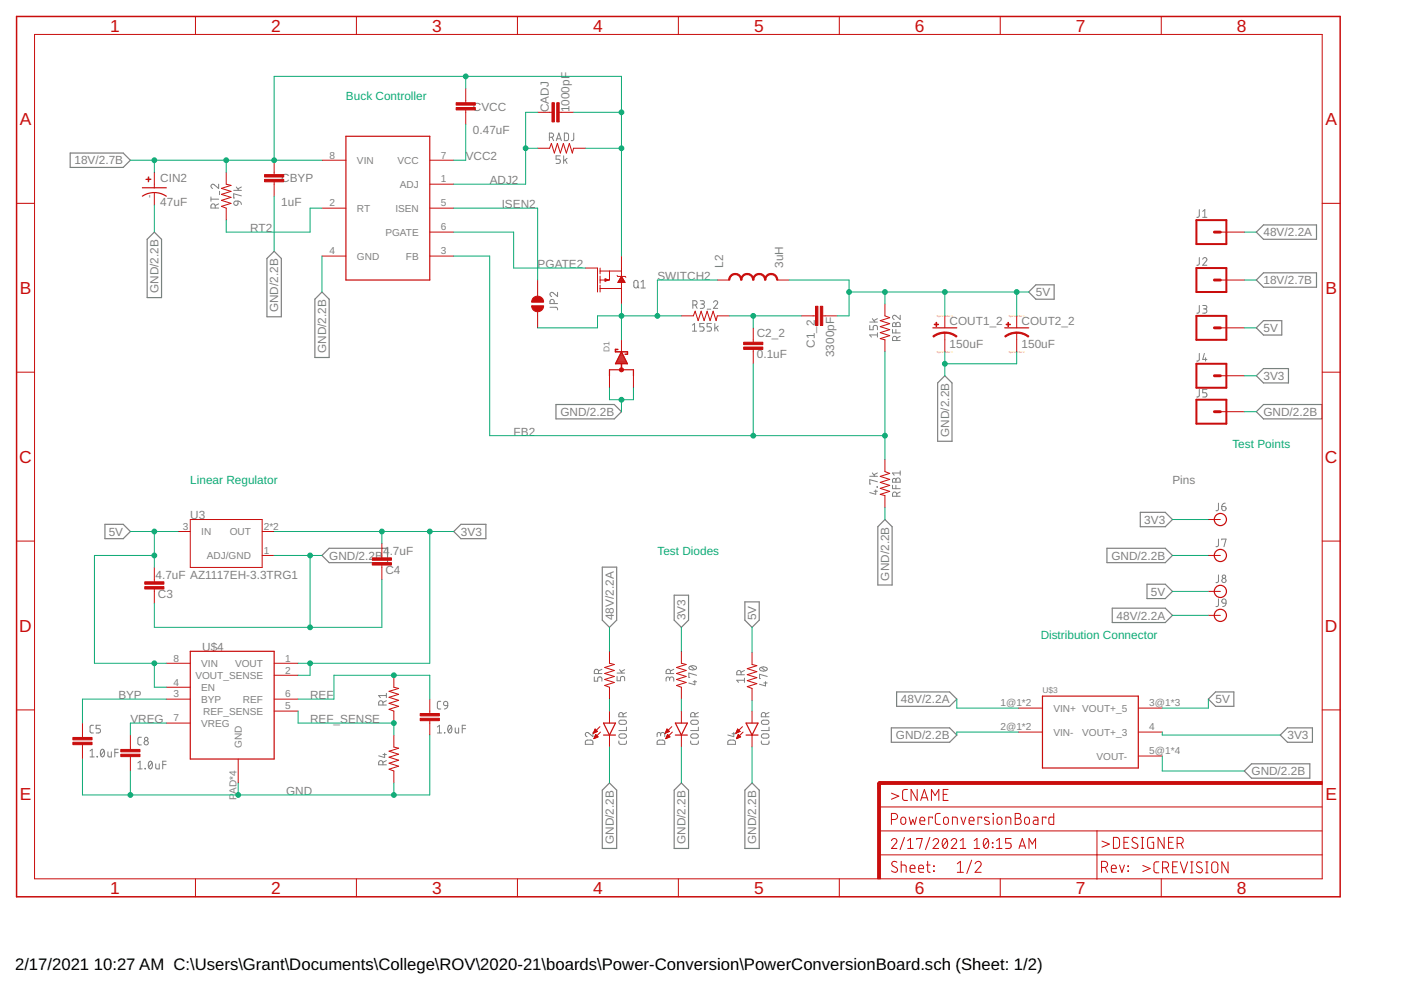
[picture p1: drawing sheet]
<svg xmlns="http://www.w3.org/2000/svg" width="297mm" height="210mm" viewBox="0 0 297 210" stroke-linecap="round" stroke-linejoin="round" font-family="sans-serif">
<g fill="none" stroke="#808080" stroke-width=".21">
<path d="M46.4 39.1v.9l-1-.8a.44 .44 0 0 0-.6 .1 .44 .44 0 0 0 .3 .7M50.1 39.6l.5 .8M51.2 39.6l-.8 .4M116.5 29.1h.4a.44 .44 0 0 0 .5-.4 .44 .44 0 0 0-.5-.5h-.4v1.6M117 29.1l.4 .7M117.9 29.8l.6-1.6 .5 1.6M118.1 29.4h.8M118.8 33h-.9v.8h.5a.45 .45 0 0 1 .4 .4 .45 .45 0 0 1-.4 .4h-.5M119.5 33v1.6M119.7 28.2h.6l.2 .3v1l-.2 .3h-.6zM119.8 33.9l.4 .7M120.2 33.6l-.7 .5"/>
<path d="M121.6 28.2v1.4l-.5 .2M44.7 41.8v.9M44.7 42.2h1.7M45.6 44.1v-.4a.46 .46 0 0 0-.4-.5 .46 .46 0 0 0-.5 .5v.4h1.7M46.4 43.2l-.8 .4M46.5 40.6v.7M49.6 40.4h1.6M49.7 42.8l.8-.2v.6a.46 .46 0 0 1-.7 .3 .46 .46 0 0 1-.1-.7zM50.5 42.6l.6 .3 .1 .4M51.2 41.5l-1.6-.4v.9h.1M134.5 59.6l.3-.2 .3 .2 .2 1a.44 .44 0 0 1-.5 .5 .44 .44 0 0 1-.4-.5zM135.9 59.8l.5-.4v1.7"/>
<path d="M254.3 44.4v1.5l-.6 .2M254.3 54.6v1.4l-.2 .2h-.4M255 55a.44 .44 0 0 1 .6-.4 .44 .44 0 0 1 .2 .7l-.8 .9h.9M255 46.1h.9M255 44.8l.4-.4v1.7M116.6 65.2h1.4l.2 .5M117.5 64.4v-.5a.44 .44 0 0 0-.4-.4 .44 .44 0 0 0-.5 .4v.5h1.6M118.2 62v.9l-.9-.8a.44 .44 0 0 0-.7 .2 .44 .44 0 0 0 .4 .6M135.1 60.7l.4 .4M135.9 61.1h.9M146.8 68.9l.5-.3v1.6M146.8 70.2h.9"/>
<path d="M146.9 64.7h.5a.46 .46 0 0 0 .4-.5 .46 .46 0 0 0-.4-.4h-.5v1.6M147.4 64.7l.4 .7M148.5 63.8h.5a.36 .36 0 0 1 .4 .3 .36 .36 0 0 1-.4 .4h-.4M148.9 64.5a.46 .46 0 0 1 .5 .4 .46 .46 0 0 1-.5 .5h-.4M149.3 68.6h-.9v.7h.5a.46 .46 0 0 1 .4 .5 .46 .46 0 0 1-.4 .4h-.5M149.9 65.6h.8M150.8 68.6h-.9v.7h.6a.46 .46 0 0 1 .3 .5 .46 .46 0 0 1-.3 .4h-.6M151.3 64.1a.44 .44 0 0 1 .6-.3 .44 .44 0 0 1 .1 .7l-.7 .9h.9M151.6 68.6v1.6M151.9 69.4l.4 .8M152.3 69.1l-.7 .6M184.4 69v.9h.7v-.5a.46 .46 0 0 1 .5-.4 .46 .46 0 0 1 .4 .4v.5"/>
<path d="M184.4 68.3h1.6M185 67.6l.5 .7M186 70.6v.9M186 71h-1.6l.4 .5M186 67.6l-.7 .4M189.2 69.9v.7h1.7M189.3 68.5l.4-.1 .2 .4a.46 .46 0 0 1 .5-.5 .46 .46 0 0 1 .5 .5v.4h-1.7zM189.9 68.8v.4M189.9 69.9v.7M190.1 72.2v-.4a.46 .46 0 0 0-.4-.5 .46 .46 0 0 0-.5 .5v.4h1.7M190.9 66.8v.9l-1-.7a.44 .44 0 0 0-.6 .1 .44 .44 0 0 0 .3 .6M190.9 71.3l-.8 .4"/>
<path d="M254.3 64.8v1.4l-.2 .2h-.4M254.3 74.9v1.4l-.6 .3M255 64.8h.5a.36 .36 0 0 1 .4 .3 .36 .36 0 0 1-.4 .4h-.3M255.4 74.9l-.4 1.3h.9M255.4 65.5a.46 .46 0 0 1 .5 .4 .46 .46 0 0 1-.5 .5h-.4M255.6 75.8v.8M190.9 99.8v1M254.3 82.5v1.4l-.6 .3M255.9 82.5h-.9v.8h.5a.46 .46 0 0 1 .4 .4 .46 .46 0 0 1-.4 .5h-.5M184.4 101h1.6M185 100.3l.5 .7M185.3 104.2h.7"/>
<path d="M185.7 103.9v.9l-1.3-.4M185.9 103.2l.1 .1zM186 102.2l-1.6-.5v.9h.2M186 100.3l-.7 .4M189.2 102.9v.7h1.7M189.3 101.5h.4l.2 .3a.46 .46 0 0 1 .5-.5 .46 .46 0 0 1 .5 .5v.4h-1.7zM189.9 101.8v.4M189.9 102.9v.7M190.1 105.2v-.4a.46 .46 0 0 0-.4-.5 .46 .46 0 0 0-.5 .5v.4h1.7M190.9 104.3l-.8 .4M190.9 100.3h-1.7l.4 .5M258.3 106.7v1.4l-.5 .2"/>
<path d="M258.3 114.3v1.4l-.5 .2M259 107.4h.6a.46 .46 0 0 1 .4 .5 .46 .46 0 0 1-.5 .4 .46 .46 0 0 1-.5-.5zM259 114.5v-.2h.9l-.4 1.6M259.8 106.7l-.4 .1-.4 .6M258.3 121.9v1.4l-.5 .2M258.3 127v1.4l-.5 .2M259.2 127.1l.3-.1 .3 .1 .1 .8-.8-.1-.1-.4zM259.9 127.9l-.2 .6-.5 .1M19.1 159.2l.4-.3v1.6M19.8 153.8h-.5l-.2 .3 .1 1.2 .6 .1M21.3 153.8h-.9v.7h.5a.46 .46 0 0 1 .4 .5 .46 .46 0 0 1-.4 .4h-.5M21.5 159l.1-.1a.8 .8 0 0 1 .6 .5 .8 .8 0 0 1-.2 .9l-.3 .2a1 1 0 0 1-.2-1.5z"/>
<path d="M22.1 159.2l-.7 .9M22.9 159.4v.9l.2 .2h.5v-1.1M24.3 159.6h.8M25.1 158.9h-.8v1.6M30 156.3h-.5l-.3 .4 .1 1.1 .7 .1M81.2 149.5v-.5a.46 .46 0 0 0-.5-.4 .46 .46 0 0 0-.4 .4v.5h1.6M81.2 160h.7M81.6 159.7v.9l-1.3-.3M81.9 148.6l-.7 .3M81.9 147.5h-1.6l.3 .4M81.9 147v.9M92.7 154.1l.5-.3v1.6"/>
<path d="M92.7 155.4h.9M93.5 148.7h-.6l-.2 .4 .1 1 .1 .2h.6M94.2 148.8l.3-.1 .3 .1 .1 .8-.8-.1-.1-.4zM94.2 155.3l.1 .1zM94.9 149.6l-.1 .4-.6 .3M95.1 153.9l.3-.1a.97 .97 0 0 1 0 1.6 1.02 1.02 0 0 1-.3-1.5zM95.7 154.1l-.7 .9M96.5 154.3v.9l.3 .2h.4v-1.1M98 154.5h.7M98.7 153.8h-.7v1.6M124.2 157h1.2l.3 .2v.6h-1.6zM125.7 155.3v.9l-.9-.8a.44 .44 0 0 0-.7 .2 .44 .44 0 0 0 .4 .6"/>
<path d="M126 143.5v.9h.7v-.5a.45 .45 0 0 1 .5-.4 .45 .45 0 0 1 .4 .4v.5M126.9 142.8v-.5a.44 .44 0 0 0-.5-.4 .44 .44 0 0 0-.4 .4v.5h1.6M127.6 141.9l-.7 .4M130.8 143.4v.9h.8v-.5a.45 .45 0 0 1 .4-.4 .45 .45 0 0 1 .4 .4v.5M130.8 142.7h1.6M131.2 157.1v.5l.4 .2h1l.2-.2v-.5M131.3 155.7l1.1-.1a.46 .46 0 0 1 .4 .5 .46 .46 0 0 1-.4 .4l-1.1-.1-.1-.3zM131.3 152.8l1.1-.1a.44 .44 0 0 1 .4 .4 .44 .44 0 0 1-.4 .5l-1.1-.1-.1-.4zM131.4 142l.5 .7M132.1 152v-.5a.44 .44 0 0 0-.4-.4 .44 .44 0 0 0-.5 .4v.5h1.6M132.4 142l-.7 .4M132.8 154.2v.7h-1.6"/>
<path d="M132.8 151.1l-.7 .3M139.5 157h1.2l.2 .2v.6h-1.6zM140.1 155.7a.44 .44 0 0 1 .4-.4 .44 .44 0 0 1 .4 .4v.5M140.1 156v-.3a.37 .37 0 0 0-.4-.4 .37 .37 0 0 0-.4 .4v.5M142 144a.44 .44 0 0 1 .4-.5 .44 .44 0 0 1 .5 .5v.4M142 144.3v-.4a.37 .37 0 0 0-.4-.4 .37 .37 0 0 0-.4 .4v.5M142.1 142.8v-.5a.46 .46 0 0 0-.4-.4 .46 .46 0 0 0-.5 .4v.5h1.7M142.9 141.9l-.8 .4M146.2 141.4a1 1 0 0 1 1.5 .2 .97 .97 0 0 1-1.7 0zM146.4 157.1l.1 .6 .3 .1h1l.2-.2 .1-.5M146.4 141.2l.9 .8M146.6 155.7l1-.1a.46 .46 0 0 1 .5 .5 .46 .46 0 0 1-.5 .4l-1-.1-.2-.3z"/>
<path d="M146.6 152.8l1-.1a.44 .44 0 0 1 .5 .4 .44 .44 0 0 1-.5 .5l-1-.1-.2-.4zM147 144.5h.7M147.3 144.3v.9l-1.3-.4M147.3 152v-.5a.46 .46 0 0 0-.4-.4 .46 .46 0 0 0-.5 .4v.5h1.7M147.7 143.2l-1.7-.5v.9h.2M148.1 154.2v.7h-1.7M148.1 151.1l-.8 .3M154.5 157h1.2l.2 .2v.6h-1.6zM155.2 155.6h.7M155.6 155.3v.9l-1.3-.4M157.1 143.1v-.5a.46 .46 0 0 0-.4-.4 .46 .46 0 0 0-.5 .4v.5h1.6M157.8 144.2h-1.6l.4 .5"/>
<path d="M157.8 143.8v.9M157.8 142.2l-.7 .3M161.1 141.6a1.02 1.02 0 0 1 1.6 .3 .97 .97 0 0 1-1.7 0zM161.4 141.5l.9 .7M161.4 157.1l.1 .6 .3 .1h1l.2-.2v-.5M161.6 155.7l1-.1a.46 .46 0 0 1 .4 .5 .46 .46 0 0 1-.4 .4l-1-.1-.2-.3zM161.6 152.8l1-.1a.44 .44 0 0 1 .4 .4 .44 .44 0 0 1-.4 .5h-.9l-.3-.5zM161.9 144.8h.8M162.3 144.5v.9l-1.3-.3M162.3 152v-.5a.46 .46 0 0 0-.4-.4 .46 .46 0 0 0-.5 .4v.5h1.6M162.7 143.4l-1.7-.4v.9h.2M163 154.2v.7h-1.6"/>
<path d="M163 151.1l-.7 .3M19.1 160.5h.9M20.6 160.4l.1 .1zM29.2 161.8l.5-.4v1.6M29.2 163h.9M30.7 162.9l.1 .1zM31.6 161.5l.3-.1a.97 .97 0 0 1 0 1.6 1 1 0 0 1-.3-1.5zM32.2 161.8l-.7 .9M33 161.9v1l.3 .1h.5v-1.1M34.5 162.1h.7M35.2 161.4h-.7v1.6M81.2 162.2v-.5a.46 .46 0 0 0-.5-.4 .46 .46 0 0 0-.4 .4v.5h1.6"/>
<path d="M81.9 161.3l-.7 .3"/>
<circle cx="259.5" cy="123.1" r=".45"/>
<circle cx="259.5" cy="122.3" r=".36"/>
<circle cx="31" cy="157.5" r=".46"/>
<circle cx="31" cy="156.7" r=".37"/>
</g>
<g fill="none" stroke="#808080" stroke-width=".25">
<path d="M14.9 32.4h11.2l1.5 1.6-1.5 1.5h-11.2zM32.7 49.2l1.5 1.5v12.4h-3v-12.4zM58.1 53.3l1.5 1.5v12.4h-3v-12.4zM266.4 49.2l1.5-1.5h11.2v3h-11.2zM266.4 59.4l1.5-1.6h11.2v3.1h-11.2zM68.3 61.9l1.5 1.5v12.4h-3v-12.4zM200.3 79.7l1.5 1.5v12.4h-3v-12.4zM218.1 61.9l1.5-1.5h3.9v3h-3.9zM266.4 69.5l1.5-1.5h3.9v3h-3.9zM266.4 79.7l1.5-1.6h5.3v3.1h-5.3zM117.9 85.8h12.3l1.6 1.5-1.6 1.5h-12.3zM266.4 87.3l1.5-1.5h12.3v3h-12.3z"/>
<path d="M22.2 111.2h3.9l1.5 1.5-1.5 1.5h-3.9zM68.3 117.8l1.5-1.6h12.4v3.1h-12.4zM96.2 112.7l1.5-1.5h5.3v3h-5.3zM187.6 110.2l1.5 1.5v12.3h-3v-12.3zM234.7 116.2h12.4l1.5 1.6-1.5 1.5h-12.4zM241.8 108.6h5.3l1.5 1.6-1.5 1.5h-5.3zM127.7 120.2h3v11.3l-1.5 1.5-1.5-1.5zM142.9 126.2h3.1v5.3l-1.5 1.5-1.6-1.5zM157.9 127.6h3.1v3.9l-1.6 1.5-1.5-1.5zM235.8 128.9h11.3l1.5 1.6-1.5 1.5h-11.3zM243.2 123.9h3.9l1.5 1.5-1.5 1.5h-3.9zM189 154.3h12.3l1.6 1.6-1.6 1.5h-12.3z"/>
<path d="M190.1 146.7h11.2l1.6 1.5-1.6 1.6h-11.2zM256.2 148.2l1.5-1.5h3.9v3.1h-3.9zM271.4 155.9l1.6-1.6h5.3v3.1h-5.3zM127.7 167.5l1.5-1.5 1.5 1.5v12.4h-3zM144.5 166l1.5 1.5v12.4h-3.1v-12.4zM159.4 166l1.6 1.5v12.4h-3.1v-12.4zM263.8 163.5l1.5-1.6h12.4v3.1h-12.4z"/>
</g>
<g fill="none" stroke="#c90d0c" stroke-width=".21">
<path d="M7.3 7.3h273v179h-273zM41.4 3.5v3.8M75.6 3.5v3.8M98.7 18.7v3.1M109.7 3.5v3.8M143.8 3.5v3.8M177.9 3.5v3.8M212.1 3.5v3.8M246.2 3.5v3.8M32.7 36.5v3.3M48 36.5v2.6l1 .2-2.1 .6 2.1 .7-2.1 .6 2.1 .6-2.1 .7 2.1 .6-2.1 .7 1.1 .3v2.6M58.1 34v3"/>
<path d="M58.1 38.5v3.1M68.3 34h5M91.1 34h5.1M91.1 39.1h5.1M98.7 23.3v3.1M114 31.4h2.5l.4-1 .6 2 .7-2 .6 2 .6-2 .7 2 .6-2 .6 2 .3-1h2.5M114 23.8h3M118.6 23.8h3M3.5 43.1h3.8M32.7 41v2.5M68.3 44.1h5M68.3 54.3h5"/>
<path d="M91.1 49.2h5.1M91.1 44.1h5.1M91.1 54.3h5.1M114 59.4v3.4M124.1 56.8h2.6v5.1M127.2 56.8v1.3M127.2 58.5v1.5M127.2 57.5h4.6M128.3 59.6h.1M128.3 59.5h.5M128.3 59.3h.6M128.3 59.2h.3"/>
<path d="M128.3 59.1l.8 .3-.8 .2zM129.2 57.5v1.9h-2M130.8 58.4l.2 .2h1.5l.2 .2M131 59.8h1.5M131.1 59.7h1.3M131.2 59.6h1.1M131.3 59.5h1M131.3 59.3h.9M131.4 59.2h.7M131.5 59.1h.6M131.6 59h.4M131.6 58.8h.3"/>
<path d="M131.7 58.7h.1M131.8 54.3v4.3M131.8 59.9v4.6M131.8 58.6l.7 1.3h-1.5zM131.8 58.6h.1M152.1 59.4h2.5M164.8 59.4h2.5M258.7 49.2h5.1M258.7 59.4h5.1M280.3 43.1h3.8M3.5 78.9h3.8M114 66.1v3.4"/>
<path d="M127.2 60.5v1.4M127.2 61.2h4.6M129.2 79.7v2.5M131.8 72.1v2.5M134.3 79.7v2.5M144.5 67h2.5l.4-1 .6 2 .7-2 .6 2 .6-2 .7 2 .6-2 .6 2 .3-1h2.5M159.7 69.5v3.1M159.7 74.1v3M169.9 67h3M174.4 67h3.1M187.6 64.5v2.5l1 .4-2 .6 2 .6-2 .7 2 .6-2 .6 2 .7-2 .6 1 .3v2.5M200.3 67v2.5"/>
<path d="M200.3 70.5v4.1M215.6 70.5h.1M215.6 67v2.5M215.6 70.5v4.1M258.7 69.5h5.1M258.7 79.7h5.1M280.3 78.9h3.8M187.6 97.5v2.5l1 .4-2 .6 2 .6-2 .7 2 .6-2 .6 2 .7-2 .6 1 .3v2.5M258.7 87.3h5.1M3.5 114.7h3.8M37.8 112.7h2.5M40.3 110.2h15.3v10.1h-15.3z"/>
<path d="M55.6 112.7h2.5M55.6 117.8h2.5M81 115.2v3.1M81 119.8v3.1M256.2 110.2h2.5M256.2 117.8h2.5M280.3 114.7h3.8M32.7 120.3v3.1M32.7 124.9v3M129.2 138.1v2.5l1 .3-2 .6 2 .7-2 .6 2 .6-2 .7 2 .6-2 .6 1 .4v2.5M144.5 138.1v2.5l1 .3-2.1 .6 2.1 .7-2.1 .6 2.1 .6-2.1 .7 2.1 .6-2.1 .6 1.1 .4v2.5M159.4 138.3v2.6l1.1 .2-2.1 .7 2.1 .6-2.1 .6 2.1 .7-2.1 .6 2.1 .6-2.1 .7 1 .4v2.5"/>
<path d="M256.2 125.4h2.5M256.2 130.5h2.5M3.5 150.5h3.8M17.5 153.3v3.1M17.5 157.9v3M27.6 155.9v3M35.3 140.6h5M35.3 145.7h5M35.3 148.2h5M35.3 153.3h5M58.1 140.6h5.1M58.1 148.2h5.1"/>
<path d="M58.1 150.8h5.1M58.1 143.2h5.1M83.5 143.2v2.5l1 .3-2 .6 2 .6-2 .6 2 .7-2 .6 2 .7-2 .6 1 .4v2.5M83.5 155.9v2.5l1 .2-2 .7 2 .6-2 .6 2 .7-2 .6 2 .7-2 .6 1 .4v2.5M91.1 148.2v3.1M91.1 152.8v3.1M125.8 155.4h.1M125.9 155.3h.2M125.9 155.2h.5M126 155.1h.7M126 156.5h.1M126 155h.6"/>
<path d="M126 156.4h.4M126.1 154.9h.3M126.1 156.3h.6M126.1 154.7h.2M126.1 156.2h.6M126.2 156.1h.4M126.2 154.6h.1M126.2 155.9h.3M126.3 155.8h.1M126.3 155.7l.5 .5-.9 .4zM126.7 155.1l-.5-.5-.4 .9M126.7 155.1l-.9 .4"/>
<path d="M127.2 154.1l-1.4 1.4M127.3 155.2l-1.4 1.4M129.2 150.8v2.5M129.2 155.9v2.5M141 155.4h.1M141.1 155.3h.3M141.1 155.2h.5M141.2 155.1h.7M141.2 156.5h.2M141.2 155h.6M141.2 156.4h.4M141.3 156.3h.6"/>
<path d="M141.3 154.9h.4M141.4 154.7h.2M141.4 156.2h.6M141.4 154.6h.1M141.4 156.1h.5M141.5 155.9h.3M141.5 155.8h.1M141.5 155.7l.5 .5-.8 .4zM141.9 155.1l-.5-.5-.4 .9M141.9 155.1l-.9 .4M142.4 154.1l-1.4 1.4M142.6 155.2l-1.4 1.4"/>
<path d="M144.5 150.8v2.5M144.5 155.9v2.5M156 155.4h.1M156.1 155.3h.3M156.1 155.2h.5M156.2 156.5h.1M156.2 155.1h.7M156.2 155h.6M156.2 156.4h.4M156.3 154.9h.4M156.3 156.3h.6M156.3 154.7h.2"/>
<path d="M156.3 156.2h.7M156.4 154.6h.1M156.4 156.1h.4M156.4 155.9h.3M156.5 155.8h.1M156.5 155.7l.5 .5-.9 .4zM156.9 155.1l-.5-.5-.4 .9M156.9 155.1l-.9 .4M157.4 154.1l-1.4 1.4M157.5 155.2l-1.4 1.4M159.4 150.8v2.5M159.4 155.9v2.5"/>
<path d="M215.9 155.2h5.1M215.9 150.1h5.1M241.3 155.2h5.1M241.3 150.1h5.1M280.3 150.5h3.8M27.6 160.4v3.1M50.5 160.9v5.1M186.4 176.2h93.9M186.4 171.1h93.9M189 173.8h.7a.65 .65 0 0 0 .6-.7 .65 .65 0 0 0-.6-.6h-.7v2.3M189 178.2a.58 .58 0 0 1 .8-.4 .58 .58 0 0 1 .2 .9l-1 1.2h1.2M189 168.2l1.6 .6-1.6 .7"/>
<path d="M191.1 173.4l.3-.2 .5 .2 .1 .9a.53 .53 0 0 1-.5 .5 .53 .53 0 0 1-.5-.5zM191.8 177.5l-1 2.6M192.4 167.4h-.7l-.3 .5 .1 1.6 .2 .2h.7M192.4 179.9h1.2M192.4 178.2l.6-.4v2.1M192.8 173.2l.3 1.6 .4-1 .4 1 .4-1.6M194.4 178v-.2h1.1l-.5 2.1M194.5 167.4v2.3l-1.3-2.3v2.3M195 174h1.1a.55 .55 0 0 0-.4-.7 .55 .55 0 0 0-.7 .5l.2 .9 .9 .1M195.2 169.7l.8-2.3 .7 2.3M195.4 169.1h1.2M197.1 177.5l-.9 2.6"/>
<path d="M197.5 169.7v-2.3l.8 1.3 .8-1.3v2.3M197.7 173.5v-.3h-.8v1.6M197.8 178.2a.59 .59 0 0 1 .9-.4 .59 .59 0 0 1 .1 .9l-1 1.2h1.2M199.3 172.5h-.5a.51 .51 0 0 0-.5 .5l.1 1.6 .3 .2h.6M200 168.4h.8M200 177.9l.2-.1a.88 .88 0 0 1 .7 1.3v.3a.51 .51 0 0 1-.6 .5 .51 .51 0 0 1-.5-.5v-.8zM200.3 173.3l.4-.1a.92 .92 0 0 1 .1 1.5l-.3 .1a.92 .92 0 0 1-.2-1.5zM200.8 178.2l-.9 1.2M201 167.4h-1v2.3h1M201.7 178.2a.58 .58 0 0 1 .8-.4 .58 .58 0 0 1 .2 .9l-1 1.2h1.1M201.9 174.8v-1.6l.9 .2 .2 1.4M203.6 179.9h1.2"/>
<path d="M203.6 178.2l.6-.4v2.1M203.7 173.2l.6 1.6 .5-1.6M205.5 174h1a.55 .55 0 0 0-.3-.7 .55 .55 0 0 0-.7 .5l.1 .9 .9 .1M206.5 179.9h1.2M206.5 178.2l.6-.4v2.1M208.1 173.5v-.3h-.8v1.6M208.7 177.9l.2-.1a.86 .86 0 0 1 .7 1.3 .6 .6 0 0 1-.5 .8 .6 .6 0 0 1-.6-.8v-.5zM209.5 178.2l-.9 1.2M209.7 173.4l-.8-.1-.2 .2 .1 .3 .9 .4v.5l-.3 .1-.7-.1M210.4 178.7l.1 .1zM210.4 179.6l.1 .1zM210.5 172.5l.2 .1z"/>
<path d="M210.6 173.2v1.6M211.3 179.9h1.1M211.3 178.2l.6-.4v2.1M211.5 173.4l.3-.2 .5 .2 .1 .9a.52 .52 0 0 1-.5 .5 .52 .52 0 0 1-.5-.5zM213.3 174.8v-1.6l.9 .2 .1 1.4M214.4 177.8h-1.2v.9h.7a.59 .59 0 0 1 .5 .6 .59 .59 0 0 1-.5 .6h-.7M215.2 172.5h.7a.52 .52 0 0 1 .5 .5 .52 .52 0 0 1-.5 .5 .65 .65 0 0 1 .6 .6 .65 .65 0 0 1-.6 .7h-.7zM215.2 173.5h.7M216 179.9l.7-2.1 .7 2.1M216.2 179.4h1.1M217.4 173.4l.4-.2a.92 .92 0 0 1 .2 1.5l-.3 .1-.4-.3zM218.2 179.9v-2.1l.7 1.2 .7-1.2v2.1"/>
<path d="M219.2 173.2l.6 .1 .2 .2 .1 1.3h-.6a.46 .46 0 0 1-.5-.5 .46 .46 0 0 1 .5-.4h.6M221.8 173.5v-.3h-.8v1.6M223.4 172.5v2.3h-.8l-.2-.2v-1.1l.2-.2 .8-.1M232.6 176.2v10.2M233.6 178.3l1.6 .7-1.6 .6M236.1 177.5l.8 .1 .4 .4v1.4l-.4 .5h-.8zM238.3 178.6h.8M239.3 177.5h-1v2.4h1M241.1 177.7a.58 .58 0 0 0-.8-.1 .58 .58 0 0 0 0 .9l.7 .4a.54 .54 0 0 1 .2 .7 .54 .54 0 0 1-.7 .2l-.5-.2M241.3 160.3h5.1M242 177.5h.5M242 179.9h.5"/>
<path d="M242.2 177.5v2.4M244.6 177.5l-1 .1-.2 .3-.1 1.5 .2 .4 1.1 .1v-1.3h-.4M246.8 177.5v2.4l-1.3-2.4v2.4M247.8 178.6h.7M248.8 177.5h-1v2.4h1M249.6 178.8h.6a.65 .65 0 0 0 .7-.6 .65 .65 0 0 0-.7-.7h-.6v2.4M250.4 178.8l.5 1.1M41.4 186.3v3.8M75.6 186.3v3.8M109.7 186.3v3.8M143.8 186.3v3.8M177.9 186.3v3.8"/>
<path d="M186.4 181.3h93.9M190.2 182.8a.58 .58 0 0 0-.9-.1 .58 .58 0 0 0 0 .9l.7 .4a.58 .58 0 0 1 .1 .9 .58 .58 0 0 1-.9-.1l-.2-.2M191.1 183.4l.9 .1 .1 1.5M191.1 182.6v2.4M193 184.2h1a.54 .54 0 0 0-.4-.8 .54 .54 0 0 0-.6 .5l.1 .9 .9 .2M194.8 184.2h1a.54 .54 0 0 0-.4-.8 .54 .54 0 0 0-.6 .5l.1 .9 .9 .2M196.4 183.4h.8M196.7 182.6v2.1l.5 .3M197.9 183.6l.2 .1zM197.9 184.6l.2 .2zM203 185h1.3M203 183.1l.6-.5v2.4"/>
<path d="M206 182.4l-1 2.8M206.7 183.1a.64 .64 0 0 1 1-.5 .64 .64 0 0 1 .1 1.1l-1.1 1.3h1.3M212.1 186.3v3.8M233.6 183.9h.6a.65 .65 0 0 0 .6-.6 .65 .65 0 0 0-.6-.7h-.6v2.4M234.3 183.9l.5 1.1M235.6 184.2h1.1a.54 .54 0 0 0-.4-.8 .54 .54 0 0 0-.7 .5l.1 .9 1 .2M237.4 183.4l.5 1.6 .5-1.6M239.1 184.6l.2 .2zM239.1 183.6l.2 .1zM242.3 183.5l1.6 .6-1.6 .7M245.7 182.7l-.7 .1-.3 .4 .1 1.6 .2 .2 .7 .1M246.2 186.3v3.8"/>
<path d="M246.5 184h.6a.65 .65 0 0 0 .7-.6 .65 .65 0 0 0-.7-.7h-.6v2.4M247.2 184l.6 1.1M248.6 183.8h.8M249.7 182.7h-1.1v2.4h1.1M250.2 182.7l.8 2.4 .8-2.4M252.4 185.1h.5M252.4 182.7h.5M252.7 182.7v2.4M254.8 182.9a.58 .58 0 0 0-.9-.1 .58 .58 0 0 0 .1 .9l.7 .4a.58 .58 0 0 1 0 .9 .58 .58 0 0 1-.8-.1l-.3-.2M255.6 185.1h.5M255.6 182.7h.5M255.9 182.7v2.4"/>
<path d="M257 183a.66 .66 0 0 1 .8-.2 .66 .66 0 0 1 .4 .6v1a.66 .66 0 0 1-.6 .7 .66 .66 0 0 1-.7-.7zM260.4 182.7v2.4l-1.3-2.4v2.4"/>
</g>
<g fill="none" stroke="#c90d0c" stroke-width=".25">
<path d="M30.2 39.8h5.1M30.9 38h1.1M31.5 37.5v1M73.3 28.9h17.8v30.5h-17.8zM30.2 41.6a4.6 4.6 0 0 1 5.1 0M129.2 79.7v-1.3h5.1v1.3M130.6 77h2.4M130.7 76.8h2.2M130.8 76.6h2M130.9 76.3h1.7M131 76.1h1.5M131.1 75.9h1.3"/>
<path d="M131.2 75.7h1.1M131.3 75.5h.9M131.4 75.2h.7M131.6 75h.4M131.7 74.8h.2M131.8 74.6l1.2 2.5h-2.5zM197.8 69.5h5.1M213 69.5h5.1M40.3 138.1h17.8v22.8h-17.8zM128 153.3h2.5l-1.3 2.6zM128 155.9h2.5M143.2 155.9h2.5"/>
<path d="M143.2 153.3h2.5l-1.2 2.6zM158.2 155.9h2.5M158.2 153.3h2.5l-1.3 2.6zM221 147.6h20.3v15.2h-20.3z"/>
<circle cx="258.7" cy="117.8" r="1.29"/>
<circle cx="258.7" cy="110.2" r="1.29"/>
<circle cx="258.7" cy="125.4" r="1.29"/>
<circle cx="258.7" cy="130.5" r="1.29"/>
</g>
<g fill="#c90d0c" stroke="#c90d0c" stroke-width=".21">
<path d="M96.7 22.8h4.1v.5h-4.1z"/>
<path d="M96.7 21.8h4.1v.5h-4.1z"/>
<path d="M56.1 38h4.1v.5h-4.1z"/>
<path d="M56.1 37h4.1v.5h-4.1z"/>
<path d="M118 21.8h.6v4h-.6z"/>
<path d="M117 21.8h.5v4h-.5z"/>
<path d="M172.9 64.9h.5v4.1h-.5z"/>
<path d="M173.9 64.9h.5v4.1h-.5z"/>
<path d="M157.7 73.6h4v.5h-4z"/>
<path d="M157.7 72.6h4v.5h-4z"/>
<path d="M198.1 68.7h.9v.2h-.9z"/>
<path d="M198.5 68.3h.1v.9h-.1z"/>
<path d="M30.7 124.4h4.1v.5h-4.1z"/>
<path d="M30.7 123.4h4.1v.5h-4.1z"/>
<path d="M78.9 119.3h4.1v.5h-4.1z"/>
<path d="M78.9 118.3h4.1v.5h-4.1z"/>
<path d="M186.1 166h.6v20.3h-.6z"/>
<path d="M186.4 165.7h93.9v.6h-93.9z"/>
<path d="M213.3 68.7h.9v.2h-.9z"/>
<path d="M213.7 68.3h.1v.9h-.1z"/>
<path d="M15.5 157.4h4v.5h-4z"/>
<path d="M15.5 156.4h4v.5h-4z"/>
<path d="M25.6 159.9h4.1v.5h-4.1z"/>
<path d="M25.6 158.9h4.1v.5h-4.1z"/>
<path d="M89.1 152.3h4.1v.5h-4.1z"/>
<path d="M89.1 151.3h4.1v.5h-4.1z"/>
</g>
<g fill="#c90d0c" stroke="#c90d0c" stroke-width=".21">
<path d="M200.3 70.4l1.4 .2 1.2 .7-.2 .2-1.3-.7-1.1-.1z" fill-rule="evenodd"/>
<path d="M197.8 71.3l1.2-.7 1.3-.2v.3l-1.5 .3-.8 .5z" fill-rule="evenodd"/>
<path d="M131.4 78.2a.44 .44 0 0 1 .7-.1 .44 .44 0 0 1-.2 .7 .44 .44 0 0 1-.6-.4l.5-.1 .1 .1-.1 .1-.5-.1z" fill-rule="evenodd"/>
<path d="M154.9 58.4l.5-.4h.5v.2l-.5 .1-.4 .4-.3 .7h-.2l.1-.5z" fill-rule="evenodd"/>
<path d="M155.9 58a1.37 1.37 0 0 1 1.4 1.4h-.3l-.2-.7-.4-.4-.5-.1z" fill-rule="evenodd"/>
<path d="M157.4 58.4l.6-.4h.4v.2l-.5 .1-.4 .4-.2 .7h-.3l.1-.5z" fill-rule="evenodd"/>
<path d="M158.4 58a1.37 1.37 0 0 1 1.4 1.4h-.2l-.3-.7-.4-.4-.5-.1z" fill-rule="evenodd"/>
<path d="M160 58.4l.5-.4h.5v.2l-.5 .1-.4 .4-.3 .7h-.2v-.5z" fill-rule="evenodd"/>
<path d="M161 58a1.37 1.37 0 0 1 1.4 1.4h-.3l-.2-.7-.4-.4-.5-.1z" fill-rule="evenodd"/>
<path d="M162.5 58.4l.5-.4h.5v.2l-.5 .1-.4 .4-.2 .7h-.3l.1-.5z" fill-rule="evenodd"/>
<path d="M163.5 58a1.37 1.37 0 0 1 1.4 1.4h-.2l-.3-.7-.4-.4-.5-.1z" fill-rule="evenodd"/>
<path d="M112.7 64.8h2.6a1.27 1.27 0 0 1-1.3 1.3 1.27 1.27 0 0 1-1.3-1.3z" fill-rule="evenodd"/>
<path d="M113.1 63.1a1.27 1.27 0 0 1 1.4-.2 1.27 1.27 0 0 1 .8 1.2h-2.6l.1-.5z" fill-rule="evenodd"/>
<path d="M215.6 70.4l1.3 .2 1.2 .7-.1 .2-1.4-.7-1-.1z" fill-rule="evenodd"/>
<path d="M213 71.3l1.2-.7 1.4-.2v.3l-1.1 .1-1.3 .7z" fill-rule="evenodd"/>
</g>
<path d="M3.5 3.5h280.6v186.6h-280.6zM131 74.1h-.5v.5h2.5v.5h-.5M131.8 77.1v1.3" fill="none" stroke="#c90d0c" stroke-width=".32"/>
<path d="M257.5 49.2h1.2M257.5 59.4h1.2M257.5 69.5h1.2M257.5 79.7h1.2M257.5 87.3h1.2M187.6 166h-1.2v1.3" fill="none" stroke="#c90d0c" stroke-width=".61"/>
<path d="M253.7 46.7h6.3v5.1h-6.3zM253.7 56.8h6.3v5.1h-6.3zM253.7 67h6.3v5.1h-6.3zM253.7 77.1h6.3v5.1h-6.3zM253.7 84.8h6.3v5h-6.3z" fill="none" stroke="#c90d0c" stroke-width=".42"/>
<g fill="none" stroke="#0dab76" stroke-width=".21">
<path d="M98.7 16.2v2.5M27.6 34h40.7M32.7 34v2.5M48 34v2.5M58.1 34v-17.8h73.7v38.1M98.7 26.4v7.6h-2.5M111.4 31.4h2.6M114 23.8h-2.6v15.3h-15.2M121.6 23.8h10.2M124.1 31.4h7.7M32.7 43.5v5.7M58.1 41.6v11.7"/>
<path d="M68.3 44.1h-2.6v5.1h-17.7v-2.5M68.3 54.3v7.6M96.2 49.2h12.7v7.6h15.2M96.2 44.1h17.8v15.3M96.2 54.3h7.6v38.1h83.8M152.1 59.4h-12.7v7.6M167.3 59.4h12.7v7.6h-2.5M263.8 59.4h2.6M263.8 49.2h2.6M131.8 64.5v7.6M144.5 67h-17.8v2.5h-12.7M154.6 67h15.3"/>
<path d="M159.7 67v2.5M159.7 77.1v15.3M180 61.9h38.1M187.6 61.9v2.6M187.6 74.6v22.9M200.3 61.9v5.1M200.3 74.6v5.1M215.6 74.6v2.5h-15.3M215.6 61.9v5.1M263.8 69.5h2.6M263.8 79.7h2.6M129.2 82.2v2.6h5.1v-2.6"/>
<path d="M131.8 84.8v2.5M263.8 87.3h2.6M27.6 112.7h10.2M32.7 117.8h-12.7v22.8h15.3M32.7 112.7v7.6M58.1 117.8h10.2M58.1 112.7h38.1M65.7 117.8v15.2M81 112.7v2.5M91.1 112.7v27.9h-27.9M187.6 107.6v2.6M248.6 117.8h7.6"/>
<path d="M248.6 110.2h7.6M81 122.9v10.1h-48.3v-5.1M129.2 133v5.1M144.5 133v5.1M159.4 133v5.3M248.6 125.4h7.6M248.6 130.5h7.6M32.7 140.6v5.1h2.6M35.3 153.3h-7.7v2.6M35.3 148.2h-17.8v5.1M63.2 148.2h7.6v-5h20.3v5M63.2 150.8v2.5h20.3v2.6"/>
<path d="M65.7 140.6v2.6h-2.5M91.1 155.9v12.7h-73.6v-7.7M129.2 148.2v2.6M129.2 158.4v7.6M144.5 148.2v2.6M144.5 158.4v7.6M159.4 148.5v2.3M159.4 158.4v7.6M202.9 148.2v1.9h13M215.9 155.2h-13v.7M246.4 155.2v.7h25M256.2 148.2v1.9h-9.8"/>
<path d="M27.6 163.5v5.1M50.5 166v2.6M83.5 166v2.6M246.4 160.3v3.2h17.4"/>
</g>
<g fill="#0dab76" stroke="#0dab76" stroke-width=".21">
<circle cx="65.7" cy="133" r=".51"/>
<circle cx="65.7" cy="117.8" r=".51"/>
<circle cx="200.3" cy="77.1" r=".51"/>
<circle cx="131.8" cy="84.8" r=".51"/>
<circle cx="27.6" cy="168.6" r=".51"/>
<circle cx="50.5" cy="168.6" r=".51"/>
<circle cx="83.5" cy="168.6" r=".51"/>
<circle cx="32.7" cy="112.7" r=".51"/>
<circle cx="32.7" cy="117.8" r=".51"/>
<circle cx="32.7" cy="140.6" r=".51"/>
<circle cx="180" cy="61.9" r=".51"/>
<circle cx="187.6" cy="61.9" r=".51"/>
<circle cx="200.3" cy="61.9" r=".51"/>
<circle cx="215.6" cy="61.9" r=".51"/>
<circle cx="131.8" cy="67" r=".51"/>
<circle cx="139.4" cy="67" r=".51"/>
<circle cx="159.7" cy="67" r=".51"/>
<circle cx="187.6" cy="92.4" r=".51"/>
<circle cx="159.7" cy="92.4" r=".51"/>
<circle cx="111.4" cy="31.4" r=".51"/>
<circle cx="32.7" cy="34" r=".51"/>
<circle cx="48" cy="34" r=".51"/>
<circle cx="58.1" cy="34" r=".51"/>
<circle cx="131.8" cy="23.8" r=".51"/>
<circle cx="98.7" cy="16.2" r=".51"/>
<circle cx="131.8" cy="31.4" r=".51"/>
<circle cx="81" cy="112.7" r=".51"/>
<circle cx="65.7" cy="140.6" r=".51"/>
<circle cx="91.1" cy="112.7" r=".51"/>
<circle cx="83.5" cy="143.2" r=".51"/>
<circle cx="83.5" cy="153.3" r=".51"/>
</g>
<g font-size="3.7" fill="#c90d0c">
<text x="23.4" y="6.7">1</text>
<text x="57.5" y="6.7">2</text>
<text x="91.6" y="6.7">3</text>
<text x="125.7" y="6.7">4</text>
<text x="159.9" y="6.7">5</text>
<text x="194" y="6.7">6</text>
<text x="228.1" y="6.7">7</text>
<text x="262.2" y="6.7">8</text>
<text x="4.2" y="26.5">A</text>
<text x="281" y="26.5">A</text>
<text x="4.2" y="62.3">B</text>
<text x="281" y="62.3">B</text>
<text x="4.1" y="98.1">C</text>
<text x="280.9" y="98.1">C</text>
<text x="4.1" y="133.9">D</text>
<text x="280.9" y="133.9">D</text>
<text x="4.2" y="169.7">E</text>
<text x="281" y="169.7">E</text>
<text x="23.4" y="189.5">1</text>
<text x="57.5" y="189.5">2</text>
<text x="91.6" y="189.5">3</text>
<text x="125.7" y="189.5">4</text>
<text x="159.9" y="189.5">5</text>
<text x="194" y="189.5">6</text>
<text x="228.1" y="189.5">7</text>
<text x="262.2" y="189.5">8</text>
</g>
<g font-size="3.5">
<text x="3.2" y="205.7">2/17/2021</text>
<text x="19.9" y="205.7">10:27 AM C:\Users\Grant\Documents\College\ROV\2020-21\boards\Power-Conversion\PowerConversionBoard.sch (Sheet: 1/2)</text>
</g>
<g font-size="2.5" fill="#0dab76">
<text x="73.4" y="21.3">Buck Controller</text>
<text x="261.3" y="94.9">Test Points</text>
<text x="40.3" y="102.5">Linear Regulator</text>
<text x="139.4" y="117.8">Test Diodes</text>
<text x="220.6" y="135.5">Distribution Connector</text>
</g>
<g font-size="2.5" fill="#808080">
<text x="100.3" y="23.4">CVCC</text>
<text x="116.4" y="23.8" transform="rotate(-90 116.4 23.8)">CADJ</text>
<text x="120.7" y="23.8" transform="rotate(-90 120.7 23.8)">1000pF</text>
<text x="100.3" y="28.5">0.47uF</text>
<text x="15.8" y="34.9">18V/2.7B</text>
<text x="98.7" y="34">VCC2</text>
<text x="34" y="38.7">CIN2</text>
<text x="59.6" y="38.7">CBYP</text>
<text x="103.8" y="39">ADJ2</text>
<text x="34" y="43.7">47uF</text>
<text x="59.6" y="43.7">1uF</text>
<text x="106.4" y="44.1">ISEN2</text>
<text x="53" y="49.2">RT2</text>
<text x="267.9" y="50.1">48V/2.2A</text>
<text x="114" y="56.8">PGATE2</text>
<text x="139.4" y="59.4">SWITCH2</text>
<text x="153.3" y="56.8" transform="rotate(-90 153.3 56.8)">L2</text>
<text x="166" y="56.8" transform="rotate(-90 166 56.8)">3uH</text>
<text x="33.6" y="62.1" transform="rotate(-90 33.6 62.1)">GND/2.2B</text>
<text x="219.6" y="62.8">5V</text>
<text x="267.9" y="60.3">18V/2.7B</text>
<text x="59" y="66.2" transform="rotate(-90 59 66.2)">GND/2.2B</text>
<text x="160.5" y="71.4">C2_2</text>
<text x="201.3" y="68.9">COUT1_2</text>
<text x="216.6" y="68.9">COUT2_2</text>
<text x="267.9" y="70.4">5V</text>
<text x="69.2" y="74.8" transform="rotate(-90 69.2 74.8)">GND/2.2B</text>
<text x="160.5" y="76">0.1uF</text>
<text x="172.8" y="73.7" transform="rotate(-90 172.8 73.7)">C1_2</text>
<text x="176.8" y="75.7" transform="rotate(-90 176.8 75.7)">3300pF</text>
<text x="201.3" y="73.7">150uF</text>
<text x="216.6" y="73.7">150uF</text>
<text x="267.9" y="80.6">3V3</text>
<text x="118.8" y="88.2">GND/2.2B</text>
<text x="267.9" y="88.2">GND/2.2B</text>
<text x="108.9" y="92.4">FB2</text>
<text x="201.2" y="92.6" transform="rotate(-90 201.2 92.6)">GND/2.2B</text>
<text x="248.6" y="102.5">Pins</text>
<text x="23" y="113.6">5V</text>
<text x="40.3" y="110.1">U3</text>
<text x="97.7" y="113.6">3V3</text>
<text x="242.6" y="111">3V3</text>
<text x="69.8" y="118.7">GND/2.2B</text>
<text x="81.2" y="117.6">4</text>
<text x="82.6" y="117.6">.7uF</text>
<text x="235.6" y="118.7">GND/2.2B</text>
<text x="33" y="122.7">4.7uF AZ1117EH-3.3TRG1</text>
<text x="81.7" y="121.7">C4</text>
<text x="188.5" y="123.1" transform="rotate(-90 188.5 123.1)">GND/2.2B</text>
<text x="33.5" y="126.8">C3</text>
<text x="130.1" y="131.5" transform="rotate(-90 130.1 131.5)">48V/2.2A</text>
<text x="145.3" y="131.5" transform="rotate(-90 145.3 131.5)">3V3</text>
<text x="160.3" y="131.5" transform="rotate(-90 160.3 131.5)">5V</text>
<text x="236.7" y="131.4">48V/2.2A</text>
<text x="244" y="126.3">5V</text>
<text x="42.9" y="138.1">U$4</text>
<text x="25.1" y="148.2">BYP</text>
<text x="65.7" y="148.2">REF</text>
<text x="191" y="149.1">48V/2.2A</text>
<text x="257.7" y="149.1">5V</text>
<text x="27.6" y="153.3">VREG</text>
<text x="65.7" y="153.3">REF_SENSE</text>
<text x="189.9" y="156.7">GND/2.2B</text>
<text x="273" y="156.7">3V3</text>
<text x="265.3" y="164.4">GND/2.2B</text>
<text x="60.7" y="168.6">GND</text>
<text x="130.1" y="178.9" transform="rotate(-90 130.1 178.9)">GND/2.2B</text>
<text x="145.3" y="178.9" transform="rotate(-90 145.3 178.9)">GND/2.2B</text>
<text x="160.3" y="178.9" transform="rotate(-90 160.3 178.9)">GND/2.2B</text>
</g>
<g font-size="2.1" fill="#808080">
<text x="69.8" y="33.6">8</text>
<text x="75.7" y="34.7">VIN</text>
<text x="84.3" y="34.7">VCC</text>
<text x="93.5" y="33.6">7</text>
<text x="32.4" y="38.7" transform="rotate(-90 32.4 38.7)">+</text>
<text x="84.7" y="39.8">ADJ</text>
<text x="93.5" y="38.7">1</text>
<text x="32.4" y="42" transform="rotate(-90 32.4 42)">-</text>
<text x="69.8" y="43.8">2</text>
<text x="75.7" y="44.9">RT</text>
<text x="83.8" y="44.9">ISEN</text>
<text x="93.5" y="43.8">5</text>
<text x="69.8" y="53.9">4</text>
<text x="81.7" y="50">PGATE</text>
<text x="93.5" y="48.9">6</text>
<text x="93.5" y="53.9">3</text>
<text x="75.7" y="55">GND</text>
<text x="86.1" y="55">FB</text>
<text x="38.8" y="112.3">3</text>
<text x="42.7" y="113.5">IN</text>
<text x="48.7" y="113.5">OUT</text>
<text x="55.9" y="112.3">2*2</text>
<text x="43.8" y="118.5">ADJ/GND</text>
<text x="55.9" y="117.4">1</text>
<text x="36.8" y="140.3">8</text>
<text x="41.4" y="143.9">VOUT_SENSE</text>
<text x="42.7" y="141.4">VIN</text>
<text x="49.8" y="141.4">VOUT</text>
<text x="60.5" y="140.3">1</text>
<text x="60.5" y="142.8">2</text>
<text x="36.8" y="145.3">4</text>
<text x="36.8" y="147.9">3</text>
<text x="42.7" y="146.5">EN</text>
<text x="42.7" y="149">BYP</text>
<text x="51.5" y="149">REF</text>
<text x="60.5" y="147.9">6</text>
<text x="212.1" y="149.8">1@1*2</text>
<text x="243.7" y="149.8">3@1*3</text>
<text x="36.8" y="153">7</text>
<text x="42.7" y="154.1">VREG</text>
<text x="43.1" y="151.5">REF_SENSE</text>
<text x="60.5" y="150.4">5</text>
<text x="212.1" y="154.9">2@1*2</text>
<text x="223.4" y="150.9">VIN+ VOUT+_5</text>
<text x="223.4" y="156">VIN-</text>
<text x="229.4" y="156">VOUT+_3</text>
<text x="243.7" y="154.9">4</text>
<text x="51.3" y="158.6" transform="rotate(-90 51.3 158.6)">GND</text>
<text x="232.5" y="161.1">VOUT-</text>
<text x="243.7" y="159.9">5@1*4</text>
<text x="50.1" y="169.5" transform="rotate(-90 50.1 169.5)">P</text>
<text x="50.1" y="168.2" transform="rotate(-90 50.1 168.2)">AD*4</text>
</g>
<g font-size="1.8" fill="#808080">
<text x="129.2" y="74.6" transform="rotate(-90 129.2 74.6)">D1</text>
<text x="221" y="146.8">U$3</text>
</g>
<g font-size=".6" fill="#ffba08">
<text x="198.6" y="67.2">SpiceOrder 1</text>
<text x="213.9" y="67.2">SpiceOrder 1</text>
<text x="198.6" y="74.8">SpiceOrder 2</text>
<text x="213.9" y="74.8">SpiceOrder 2</text>
</g>
</svg>
